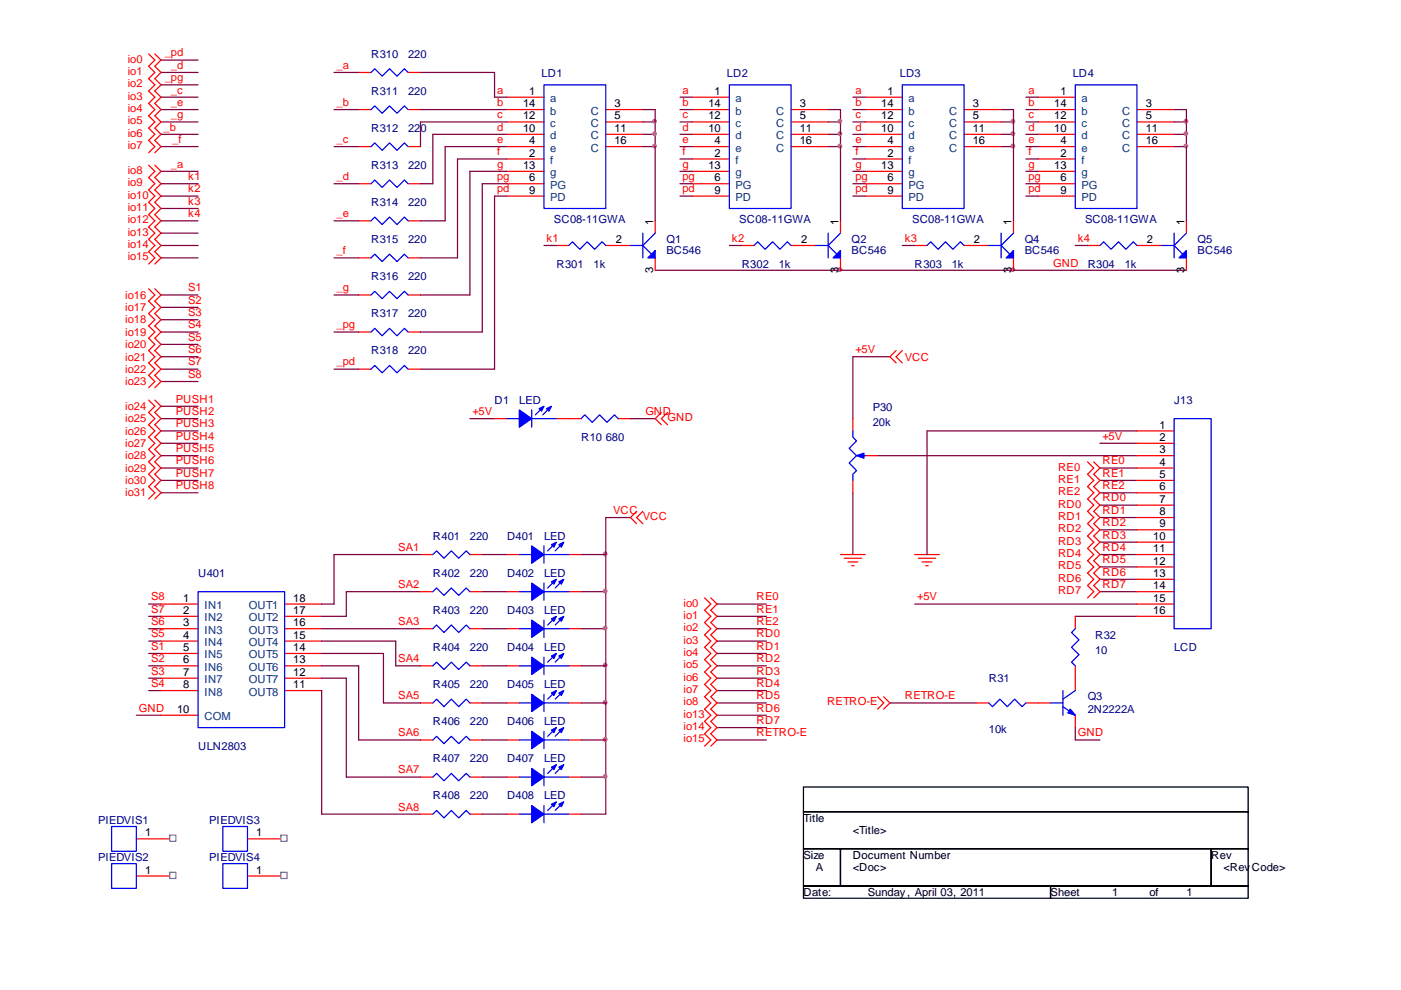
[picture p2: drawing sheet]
<svg xmlns="http://www.w3.org/2000/svg" width="297mm" height="210mm" viewBox="0 0 297 210" stroke-linecap="round" stroke-linejoin="round" font-family="sans-serif">
<g fill="none" stroke="#800040" stroke-width=".26">
<path d="M34.1 15.4h7.9M34.1 12.7h7.9M34.1 18h7.9M70.8 15.4h5.2M89.2 15.4h15.7v5.2h2.6M34.1 25.9h7.9M34.1 28.5h7.9M34.1 36.3h7.9M34.1 20.6h7.9M34.1 31.1h7.9M34.1 23.2h7.9M34.1 39h7.9"/>
<path d="M70.8 39h5.2M70.8 23.2h5.2M70.8 31.1h5.2M89.2 23.2h18.3M99.6 36.3h7.9M102.3 39h5.2M107.5 25.9h-18.3v5.2M107.5 28.5h-15.7v10.5h-2.6M107.5 31.1h-13.1v15.7h-5.2M107.5 33.7h-10.5v21h-7.8M136.3 23.2h2.6v2.7M136.3 31.1h2.6"/>
<path d="M136.3 28.5h2.6M136.3 25.9h2.6M138.9 25.9v2.6M138.9 28.5v2.6M138.9 31.1v15.7M144.2 25.9h2.6M144.2 23.2h2.6M144.2 20.6h2.6M144.2 33.7h2.6M144.2 31.1h2.6M144.2 28.5h2.6M144.2 39h2.6"/>
<path d="M144.2 36.3h2.6M175.6 28.5h2.6M175.6 25.9h2.6M175.6 23.2h2.6v2.7M175.6 31.1h2.6M178.2 28.5v2.6M178.2 25.9v2.6M178.2 31.1v15.7M180.8 23.2h2.6M180.8 20.6h2.6M180.8 31.1h2.6M180.8 28.5h2.6"/>
<path d="M180.8 25.9h2.6M180.8 36.3h2.6M180.8 33.7h2.6M180.8 39h2.6M212.3 23.2h2.6v2.7M212.3 31.1h2.6M212.3 28.5h2.6M212.3 25.9h2.6M214.9 28.5v2.6M214.9 25.9v2.6M214.9 31.1v15.7M217.5 20.6h2.6"/>
<path d="M217.5 28.5h2.6M217.5 25.9h2.6M217.5 23.2h2.6M217.5 33.7h2.6M217.5 31.1h2.6M217.5 39h2.6M217.5 36.3h2.6M248.9 31.1h2.6M248.9 28.5h2.6M248.9 25.9h2.6M248.9 23.2h2.6v2.7M251.5 25.9v2.6"/>
<path d="M251.5 28.5v2.6M251.5 31.1v15.7M34.1 46.8h7.9M34.1 44.2h7.9M34.1 41.6h7.9M34.1 54.7h7.9M34.1 52.1h7.9M34.1 49.4h7.9M70.8 46.8h5.2M70.8 54.7h5.2M107.5 41.6h-2.6v36.7h-15.7M115.3 52.1h2.7"/>
<path d="M138.9 57.3h112.6M144.2 41.6h2.6M154.6 52.1h2.6M180.8 41.6h2.6M191.3 52.1h2.6M217.5 41.6h2.6M228 52.1h2.6M34.1 78.3h7.9M34.1 67.8h7.9M34.1 65.2h7.9M34.1 62.6h7.9M34.1 75.7h7.9"/>
<path d="M34.1 73h7.9M34.1 70.4h7.9M70.8 62.6h5.2M70.8 70.4h5.2M70.8 78.3h5.2M34.1 80.9h7.9M34.1 86.2h7.9M34.1 94h7.9M34.1 91.4h7.9M34.1 88.8h7.9M34.1 99.3h7.9M34.1 96.6h7.9"/>
<path d="M99.6 88.8h5.3M133.7 88.8h5.2M34.1 101.9h7.9M34.1 104.5h7.9M128.4 117.6v7.9M31.5 138.6h2.6M28.9 151.7h5.2M31.5 143.8h2.6M128.4 157v7.8h-5.2M152 143.8h10.5M152 146.5h10.5M152 149.1h10.5"/>
<path d="M152 151.7h10.5M152 157h10.5M152 154.3h10.5M73.4 164.8h15.8M102.3 164.8h5.2"/>
</g>
<g fill="none" stroke="#f00" stroke-width=".26">
<path d="M31.5 11.4l1.3 1.3-1.3 1.4 1.3 1.3-1.3 1.3 1.3 1.3-1.3 1.3 1.3 1.3-1.3 1.3 1.3 1.3-1.3 1.4 1.3 1.3-1.3 1.3 1.3 1.3-1.3 1.3 1.3 1.3-1.3 1.3M32.8 11.4l1.3 1.3-1.3 1.4 1.3 1.3-1.3 1.3 1.3 1.3-1.3 1.3 1.3 1.3-1.3 1.3 1.3 1.3-1.3 1.4 1.3 1.3-1.3 1.3 1.3 1.3-1.3 1.3 1.3 1.3-1.3 1.3M76 15.4h2.7M86.5 15.4h2.7M31.5 35l1.3 1.3-1.3 1.4 1.3 1.3-1.3 1.3 1.3 1.3-1.3 1.3 1.3 1.3-1.3 1.3 1.3 1.3-1.3 1.4 1.3 1.2-1.3 1.4 1.3 1.3-1.3 1.3 1.3 1.3-1.3 1.3M32.8 35l1.3 1.3-1.3 1.4 1.3 1.3-1.3 1.3 1.3 1.3-1.3 1.3 1.3 1.3-1.3 1.3 1.3 1.3-1.3 1.4 1.3 1.2-1.3 1.4 1.3 1.3-1.3 1.3 1.3 1.3-1.3 1.3M76 23.2h2.7M76 31.1h2.7M76 39h2.7M86.5 23.2h2.7M86.5 31.1h2.7M86.5 39h2.7"/>
<path d="M107.5 23.2h7.8M107.5 31.1h7.8M107.5 39h7.8M107.5 20.6h7.8M107.5 25.9h7.8M107.5 28.5h7.8M107.5 33.7h7.8M107.5 36.3h7.8M128.4 23.2h7.9M128.4 31.1h7.9M128.4 25.9h7.9M128.4 28.5h7.9"/>
<path d="M146.8 23.2h7.8M146.8 31.1h7.8M146.8 39h7.8M146.8 20.6h7.8M146.8 25.9h7.8M146.8 28.5h7.8M146.8 33.7h7.8M146.8 36.3h7.8M167.7 23.2h7.9M167.7 31.1h7.9M167.7 25.9h7.9M167.7 28.5h7.9"/>
<path d="M183.4 23.2h7.9M183.4 31.1h7.9M183.4 39h7.9M183.4 20.6h7.9M183.4 25.9h7.9M183.4 28.5h7.9M183.4 33.7h7.9M183.4 36.3h7.9M204.4 23.2h7.9M204.4 31.1h7.9M204.4 25.9h7.9M204.4 28.5h7.9"/>
<path d="M220.1 23.2h7.9M220.1 31.1h7.9M220.1 39h7.9M220.1 20.6h7.9M220.1 25.9h7.9M220.1 28.5h7.9M220.1 33.7h7.9M220.1 36.3h7.9M241.1 23.2h7.8M241.1 31.1h7.8M241.1 25.9h7.8M241.1 28.5h7.8"/>
<path d="M76 46.8h2.7M76 54.7h2.7M86.5 46.8h2.7M86.5 54.7h2.7M107.5 41.6h7.8M118 52.1h2.6M128.4 52.1h5.3M138.9 46.8v2.6M138.9 54.7v2.6M146.8 41.6h7.8M157.2 52.1h2.7M167.7 52.1h5.3"/>
<path d="M178.2 46.8v2.6M178.2 54.7v2.6M183.4 41.6h7.9M193.9 52.1h2.7M204.4 52.1h5.2M214.9 46.8v2.6M214.9 54.7v2.6M220.1 41.6h7.9M230.6 52.1h2.6M241.1 52.1h5.2M251.5 46.8v2.6M251.5 54.7v2.6"/>
<path d="M31.5 61.3l1.3 1.3-1.3 1.3 1.3 1.3-1.3 1.3 1.3 1.3-1.3 1.3 1.3 1.3-1.3 1.3 1.3 1.3-1.3 1.4 1.3 1.3-1.3 1.3 1.3 1.3-1.3 1.3 1.3 1.3-1.3 1.3M32.8 61.3l1.3 1.3-1.3 1.3 1.3 1.3-1.3 1.3 1.3 1.3-1.3 1.3 1.3 1.3-1.3 1.3 1.3 1.3-1.3 1.4 1.3 1.3-1.3 1.3 1.3 1.3-1.3 1.3 1.3 1.3-1.3 1.3M76 62.6h2.7M76 70.4h2.7M76 78.3h2.7M86.5 62.6h2.7M86.5 70.4h2.7M86.5 78.3h2.7M31.5 84.9l1.3 1.3-1.3 1.3 1.3 1.3-1.3 1.3 1.3 1.3-1.3 1.3 1.3 1.3-1.3 1.3 1.3 1.3-1.3 1.4 1.3 1.3-1.3 1.3 1.3 1.3-1.3 1.3 1.3 1.3-1.3 1.3M32.8 84.9l1.3 1.3-1.3 1.3 1.3 1.3-1.3 1.3 1.3 1.3-1.3 1.3 1.3 1.3-1.3 1.3 1.3 1.3-1.3 1.4 1.3 1.3-1.3 1.3 1.3 1.3-1.3 1.3 1.3 1.3-1.3 1.3M104.9 88.8h2.6M118 88.8h5.2"/>
<path d="M131.1 88.8h2.6M34.1 128.1h7.9M34.1 130.7h7.9M34.1 133.3h7.9M34.1 136h7.9M34.1 138.6h7.9M60.3 128.1h7.9M60.3 130.7h7.9M60.3 133.3h7.9M60.3 136h7.9M60.3 138.6h7.9M149.4 126.8l1.3 1.3-1.3 1.3 1.3 1.3-1.3 1.3 1.3 1.3-1.3 1.4 1.3 1.3-1.3 1.3 1.3 1.3-1.3 1.3 1.3 1.3-1.3 1.3 1.3 1.3-1.3 1.4 1.3 1.3-1.3 1.3 1.3 1.3-1.3 1.3 1.3 1.3-1.3 1.3 1.3 1.3-1.3 1.3 1.3 1.4-1.3 1.3"/>
<path d="M150.7 126.8l1.3 1.3-1.3 1.3 1.3 1.3-1.3 1.3 1.3 1.3-1.3 1.4 1.3 1.3-1.3 1.3 1.3 1.3-1.3 1.3 1.3 1.3-1.3 1.3 1.3 1.3-1.3 1.4 1.3 1.3-1.3 1.3 1.3 1.3-1.3 1.3 1.3 1.3-1.3 1.3 1.3 1.3-1.3 1.3 1.3 1.4-1.3 1.3M34.1 151.7h7.9M34.1 141.2h7.9M34.1 143.8h7.9M34.1 146.5h7.9M60.3 141.2h7.9M60.3 143.8h7.9M60.3 146.5h7.9M28.9 177.9h7.9M89.2 164.8h2.6M99.6 164.8h2.7M107.5 164.8h2.6"/>
<path d="M120.6 164.8h2.6"/>
</g>
<g fill="none" stroke="#00f" stroke-width=".26">
<path d="M78.7 15.4l.8-.8 1.5 1.6 1.6-1.6 1.6 1.6 1.5-1.6 .8 .8M115.3 18h13.1v26.2h-13.1zM154.6 18h13.1v26.2h-13.1zM191.3 18h13.1v26.2h-13.1zM228 18h13.1v26.2h-13.1zM78.7 23.2l.8-.7 1.5 1.5 1.6-1.5 1.6 1.5 1.5-1.5 .8 .7M78.7 31.1l.8-.8 1.5 1.6 1.6-1.6 1.6 1.6 1.5-1.6 .8 .8M78.7 39l.8-.8 1.5 1.6 1.6-1.6 1.6 1.6 1.5-1.6 .8 .8M78.7 46.8l.8-.8 1.5 1.6 1.6-1.6 1.6 1.6 1.5-1.6 .8 .8M78.7 54.7l.8-.8 1.5 1.6 1.6-1.6 1.6 1.6 1.5-1.6 .8 .8M120.6 52.1l.8-.8 1.5 1.6 1.6-1.6 1.6 1.6 1.6-1.6 .7 .8M133.7 52.1h2.6"/>
<path d="M136.3 49.4v5.3M138.9 49.4l-2.6 2.7 1.8 1.8M159.9 52.1l.8-.8 1.5 1.6 1.6-1.6 1.6 1.6 1.5-1.6 .8 .8M173 52.1h2.6M175.6 49.4v5.3M178.2 49.4l-2.6 2.7 1.8 1.8M196.6 52.1l.7-.8 1.6 1.6 1.6-1.6 1.5 1.6 1.6-1.6 .8 .8M209.6 52.1h2.7M212.3 49.4v5.3M214.9 49.4l-2.6 2.7 1.8 1.8M233.2 52.1l.8-.8 1.6 1.6 1.5-1.6 1.6 1.6 1.6-1.6 .8 .8M246.3 52.1h2.6"/>
<path d="M248.9 49.4v5.3M251.5 49.4l-2.6 2.7 1.9 1.8M78.7 62.6l.8-.8 1.5 1.6 1.6-1.6 1.6 1.6 1.5-1.6 .8 .8M78.7 70.4l.8-.8 1.5 1.6 1.6-1.6 1.6 1.6 1.5-1.6 .8 .8M78.7 78.3l.8-.8 1.5 1.6 1.6-1.6 1.6 1.6 1.5-1.6 .8 .8M107.5 88.8h2.6M112.7 87v3.6M112.7 88.8h5.3M115.1 86.4l-1.6 1.6M116.6 86.4l-1.5 1.6M123.2 88.8l.8-.8 1.6 1.6 1.5-1.6 1.6 1.6 1.6-1.6 .8 .8M42 125.5h18.3v28.8h-18.3z"/>
<path d="M91.8 164.8l.8-.8 1.5 1.6 1.6-1.6 1.6 1.6 1.5-1.6 .8 .8M110.1 164.8h2.6M115.3 163v3.7M115.3 164.8h5.3M117.7 162.5l-1.6 1.5M119.3 162.5l-1.6 1.5"/>
</g>
<path d="M170.3 166.9h94.3v5.3h-94.3zM170.3 172.2h94.3v7.8h-94.3zM170.3 180h7.9v7.9h-7.9zM170.3 187.9h52.4v2.6h-52.4zM178.2 180h78.6v7.9h-78.6zM222.7 187.9h41.9v2.6h-41.9zM256.8 180h7.8v7.9h-7.8z" fill="none" stroke="#000" stroke-width=".26"/>
<g fill="#00f" stroke="#00f" stroke-width=".26">
<path d="M110.1 87l2.6 1.8-2.6 1.8z" fill-rule="evenodd"/>
<path d="M115.9 86.7l1-.5-.5 1z" fill-rule="evenodd"/>
<path d="M114.3 86.7l1-.5-.5 1z" fill-rule="evenodd"/>
<path d="M138.1 53.9l.8-.8v1.6h-1.6z" fill-rule="evenodd"/>
<path d="M177.4 53.9l.8-.8v1.6h-1.6z" fill-rule="evenodd"/>
<path d="M214.1 53.9l.8-.8v1.6h-1.6z" fill-rule="evenodd"/>
<path d="M250.8 53.9l.7-.8v1.6h-1.5z" fill-rule="evenodd"/>
<path d="M112.7 163l2.6 1.8-2.6 1.9z" fill-rule="evenodd"/>
<path d="M118.5 162.7l1-.5-.5 1z" fill-rule="evenodd"/>
<path d="M116.9 162.7l1.1-.5-.6 1z" fill-rule="evenodd"/>
</g>
<g fill="#f0f" stroke="#f0f" stroke-width=".26">
<circle cx="214.7" cy="31" r=".39"/>
<circle cx="214.7" cy="28.4" r=".39"/>
<circle cx="214.7" cy="25.7" r=".39"/>
<circle cx="251.4" cy="25.7" r=".39"/>
<circle cx="251.4" cy="31" r=".39"/>
<circle cx="251.4" cy="28.4" r=".39"/>
<circle cx="178.1" cy="31" r=".39"/>
<circle cx="178.1" cy="28.4" r=".39"/>
<circle cx="178.1" cy="25.7" r=".39"/>
<circle cx="138.8" cy="25.7" r=".39"/>
<circle cx="138.8" cy="31" r=".39"/>
<circle cx="138.8" cy="28.4" r=".39"/>
<circle cx="178.1" cy="57.2" r=".39"/>
<circle cx="214.7" cy="57.2" r=".39"/>
<circle cx="128.3" cy="117.5" r=".39"/>
</g>
<path d="M36 177.1h1.3v1.4h-1.3z" fill-rule="evenodd" fill="#fff" stroke="#808080" stroke-width=".26"/>
<path d="M23.7 175.3h5.2v5.3h-5.2z" fill="none" stroke="#00f" stroke-width=".26"/>
<path d="M52.5 177.9h7.8" fill="none" stroke="#f00" stroke-width=".26"/>
<path d="M59.5 177.1h1.4v1.4h-1.4z" fill-rule="evenodd" fill="#fff" stroke="#808080" stroke-width=".26"/>
<path d="M47.2 175.3h5.3v5.3h-5.3z" fill="none" stroke="#00f" stroke-width=".26"/>
<path d="M31.5 133.3h2.6" fill="none" stroke="#800040" stroke-width=".26"/>
<path d="M28.9 185.8h7.9" fill="none" stroke="#f00" stroke-width=".26"/>
<path d="M36 185h1.3v1.3h-1.3z" fill-rule="evenodd" fill="#fff" stroke="#808080" stroke-width=".26"/>
<path d="M23.7 183.2h5.2v5.2h-5.2z" fill="none" stroke="#00f" stroke-width=".26"/>
<path d="M52.5 185.8h7.8" fill="none" stroke="#f00" stroke-width=".26"/>
<path d="M59.5 185h1.4v1.3h-1.4z" fill-rule="evenodd" fill="#fff" stroke="#808080" stroke-width=".26"/>
<g fill="none" stroke="#00f" stroke-width=".26">
<path d="M180.8 91.4v1.3l.8 .8-1.6 1.6 1.6 1.5-1.6 1.6 1.6 1.6-.8 .8v1.3M182.9 96.6h.5M248.9 88.8h7.9v44.5h-7.9zM91.8 117.6l.8-.8 1.5 1.6 1.6-1.6 1.6 1.6 1.5-1.6 .8 .8M110.1 117.6h2.6M115.3 115.8v3.7M115.3 117.6h5.3M117.7 115.3l-1.6 1.5M119.3 115.3l-1.6 1.5M91.8 125.5l.8-.8 1.5 1.6 1.6-1.6 1.6 1.6 1.5-1.6 .8 .8M91.8 133.3l.8-.7 1.5 1.6 1.6-1.6 1.6 1.6 1.5-1.6 .8 .7M110.1 125.5h2.6"/>
<path d="M110.1 133.3h2.6M115.3 123.7v3.6M115.3 125.5h5.3M115.3 131.5v3.7M115.3 133.3h5.3M115.3 139.4v3.7M117.7 123.1l-1.6 1.6M117.7 131l-1.6 1.6M117.7 138.9l-1.6 1.5M119.3 123.1l-1.6 1.6M119.3 131l-1.6 1.6M119.3 138.9l-1.6 1.5"/>
<path d="M228 133.4l-.8 .8 1.6 1.5-1.6 1.6 1.6 1.6-1.6 1.5 .8 .8M91.8 141.2l.8-.8 1.5 1.6 1.6-1.6 1.6 1.6 1.5-1.6 .8 .8M91.8 149.1l.8-.8 1.5 1.6 1.6-1.6 1.6 1.6 1.5-1.6 .8 .8M91.8 157l.8-.8 1.5 1.5 1.6-1.5 1.6 1.5 1.5-1.5 .8 .8M110.1 141.2h2.6M110.1 149.1h2.6M110.1 157h2.6M115.3 141.2h5.3M115.3 147.3v3.6M115.3 149.1h5.3M115.3 155.1v3.7M115.3 157h5.3"/>
<path d="M117.7 146.7l-1.6 1.6M117.7 154.6l-1.6 1.6M119.3 146.7l-1.6 1.6M119.3 154.6l-1.6 1.6M209.6 149.1l.8 .8 1.6-1.6 1.6 1.6 1.5-1.6 1.6 1.6 .8-.8M222.7 149.1h2.7M225.4 149.9l2.6 1.8M225.4 146.5v5.2M228 146.5l-2.6 1.8M91.8 172.7l.8-.8 1.5 1.6 1.6-1.6 1.6 1.6 1.5-1.6 .8 .8M110.1 172.7h2.6M115.3 170.9v3.6"/>
<path d="M115.3 172.7h5.3M117.7 170.3l-1.6 1.6M119.3 170.3l-1.6 1.6M47.2 183.2h5.3v5.2h-5.3z"/>
</g>
<g fill="none" stroke="#f00" stroke-width=".26">
<path d="M190 74.4l-1.3 1.3 1.3 1.3M191.3 74.4l-1.3 1.3 1.3 1.3M140.2 87.5l-1.3 1.3 1.3 1.3M141.5 87.5l-1.3 1.3 1.3 1.3M180.8 88.8v2.6M183.4 96.6h2.7M230.6 98l1.3 1.3-1.3 1.3 1.3 1.3-1.3 1.3 1.3 1.3-1.3 1.3 1.3 1.3-1.3 1.4 1.3 1.3-1.3 1.3 1.3 1.3-1.3 1.3 1.3 1.3-1.3 1.3 1.3 1.3-1.3 1.3 1.3 1.3-1.3 1.4 1.3 1.3-1.3 1.3 1.3 1.3-1.3 1.3M231.9 98l1.3 1.3-1.3 1.3 1.3 1.3-1.3 1.3 1.3 1.3-1.3 1.3 1.3 1.3-1.3 1.4 1.3 1.3-1.3 1.3 1.3 1.3-1.3 1.3 1.3 1.3-1.3 1.3 1.3 1.3-1.3 1.3 1.3 1.3-1.3 1.4 1.3 1.3-1.3 1.3 1.3 1.3-1.3 1.3M241.1 91.4h7.8M241.1 94h7.8M241.1 96.6h7.8M241.1 99.3h7.8"/>
<path d="M89.2 117.6h2.6M99.6 117.6h2.7M107.5 117.6h2.6M120.6 117.6h2.6M135 108.5l-1.3 1.3 1.3 1.3M136.3 108.5l-1.3 1.3 1.3 1.3M178.2 117.6h5.2M179 118.4h3.7M179.8 119.2h2.1M180.6 120h.5M180.8 101.9v2.6M193.9 117.6h5.3"/>
<path d="M194.7 118.4h3.7M195.5 119.2h2.1M196.3 120h.5M241.1 117.6h7.8M241.1 101.9h7.8M241.1 104.5h7.8M241.1 107.1h7.8M241.1 109.8h7.8M241.1 112.4h7.8M241.1 115h7.8M89.2 125.5h2.6M89.2 133.3h2.6"/>
<path d="M99.6 125.5h2.7M99.6 133.3h2.7M107.5 125.5h2.6M107.5 133.3h2.6M120.6 125.5h2.6M120.6 133.3h2.6M228 130.7v2.6M241.1 125.5h7.8M241.1 120.2h7.8M241.1 122.9h7.8M241.1 128.1h7.8M241.1 130.7h7.8"/>
<path d="M89.2 141.2h2.6M89.2 149.1h2.6M89.2 157h2.6M99.6 141.2h2.7M99.6 149.1h2.7M99.6 157h2.7M107.5 141.2h2.6M107.5 149.1h2.6M107.5 157h2.6M120.6 141.2h2.6M120.6 149.1h2.6M120.6 157h2.6"/>
<path d="M186.1 147.8l1.3 1.3-1.3 1.3M187.4 147.8l1.3 1.3-1.3 1.3M207 149.1h2.6M217.5 149.1h5.2M228 141.2v5.3M228 151.7v2.6M89.2 172.7h2.6M99.6 172.7h2.7M107.5 172.7h2.6M120.6 172.7h2.6"/>
</g>
<g fill="#00f" stroke="#00f" stroke-width=".26">
<path d="M112.7 115.8l2.6 1.8-2.6 1.9z" fill-rule="evenodd"/>
<path d="M118.5 115.5l1-.5-.5 1.1z" fill-rule="evenodd"/>
<path d="M116.9 115.5l1.1-.5-.6 1.1z" fill-rule="evenodd"/>
<path d="M112.7 123.7l2.6 1.8-2.6 1.8z" fill-rule="evenodd"/>
<path d="M118.5 123.4l1-.5-.5 1z" fill-rule="evenodd"/>
<path d="M116.9 123.4l1.1-.5-.6 1z" fill-rule="evenodd"/>
<path d="M112.7 170.9l2.6 1.8-2.6 1.8z" fill-rule="evenodd"/>
<path d="M118.5 170.6l1-.5-.5 1z" fill-rule="evenodd"/>
<path d="M116.9 170.6l1.1-.5-.6 1z" fill-rule="evenodd"/>
<path d="M112.7 131.5l2.6 1.8-2.6 1.9z" fill-rule="evenodd"/>
<path d="M118.5 131.3l1-.6-.5 1.1z" fill-rule="evenodd"/>
<path d="M116.9 131.3l1.1-.6-.6 1.1z" fill-rule="evenodd"/>
<path d="M112.7 139.4l2.6 1.8-2.6 1.9z" fill-rule="evenodd"/>
<path d="M118.5 139.1l1-.5-.5 1.1z" fill-rule="evenodd"/>
<path d="M116.9 139.1l1.1-.5-.6 1.1z" fill-rule="evenodd"/>
<path d="M112.7 147.3l2.6 1.8-2.6 1.8z" fill-rule="evenodd"/>
<path d="M118.5 147l1-.5-.5 1z" fill-rule="evenodd"/>
<path d="M116.9 147l1.1-.5-.6 1z" fill-rule="evenodd"/>
<path d="M112.7 155.1l2.6 1.9-2.6 1.8z" fill-rule="evenodd"/>
<path d="M118.5 154.9l1-.6-.5 1.1z" fill-rule="evenodd"/>
<path d="M116.9 154.9l1.1-.6-.6 1.1z" fill-rule="evenodd"/>
<path d="M226.9 150.4l1.1 1.3-1.6-.5z" fill-rule="evenodd"/>
<path d="M181.6 96.6l1.6-.5v1.1z" fill-rule="evenodd"/>
</g>
<g fill="none" stroke="#800040" stroke-width=".26">
<path d="M99.6 36.3v26.3h-10.4M102.3 39v31.4h-13.1M188.7 75.7h-7.9v13.1M186.1 96.6h55M233.2 94h7.9M233.2 99.3h7.9M241.1 91.4h-44.5v26.2M89.2 117.6h-18.4v10.5h-2.6M102.3 117.6h5.2M133.7 109.8h-5.3v7.8h-5.2M180.8 104.5v13.1M233.2 115h7.9"/>
<path d="M233.2 117.6h7.9M233.2 107.1h7.9M233.2 109.8h7.9M233.2 112.4h7.9M233.2 101.9h7.9M233.2 104.5h7.9M31.5 130.7h2.6M31.5 136h2.6M31.5 128.1h2.6M68.2 133.3h21M68.2 138.6h13.1v10.5h7.9M68.2 136h15.7v5.2h5.3"/>
<path d="M89.2 125.5h-15.8v5.2h-5.2M102.3 133.3h5.2M102.3 125.5h5.2M123.2 125.5h5.2v7.8M123.2 133.3h5.2M128.4 133.4v7.8M152 128.1h10.5M152 130.7h10.5M152 138.6h10.5M152 136h10.5M152 133.3h10.5M193.9 128.1h47.2"/>
<path d="M228 130.7h13.1M233.2 125.5h7.9M233.2 122.9h7.9M233.2 120.2h7.9M31.5 146.5h2.6M31.5 141.2h2.6M68.2 146.5v26.2h21M68.2 143.8h5.2v21M68.2 141.2h7.8v15.8h13.2M102.3 141.2h5.2M102.3 149.1h5.2M102.3 157h5.2"/>
<path d="M123.2 141.2h5.2M123.2 149.1h5.2M128.4 141.2v7.9M128.4 149.1v7.9h-5.2M152 141.2h10.5M188.7 149.1h18.3M228 154.3v2.7h5.2M102.3 172.7h5.2M128.4 164.8v7.9h-5.2"/>
</g>
<g fill="#f0f" stroke="#f0f" stroke-width=".26">
<circle cx="128.3" cy="164.7" r=".39"/>
<circle cx="128.3" cy="149" r=".39"/>
<circle cx="128.3" cy="141.1" r=".39"/>
<circle cx="128.3" cy="125.4" r=".39"/>
<circle cx="128.3" cy="133.2" r=".39"/>
<circle cx="128.3" cy="156.8" r=".39"/>
</g>
<g font-size="2.4" fill="#f00">
<text x="34.9" y="12">_pd</text>
<text x="27.1" y="15.9">io1</text>
<text x="27.1" y="13.3">io0</text>
<text x="34.9" y="17.2">_pg</text>
<text x="36.3" y="14.6">_d</text>
<text x="71.3" y="14.6">_a</text>
<text x="27.1" y="21.1">io3</text>
<text x="27.1" y="18.5">io2</text>
<text x="27.1" y="23.8">io4</text>
<text x="36.3" y="19.8">_c</text>
<text x="36.3" y="22.5">_e</text>
<text x="71.3" y="22.5">_b</text>
<text x="105.4" y="22.5">b</text>
<text x="105.4" y="19.8">a</text>
<text x="144.7" y="22.5">b</text>
<text x="144.7" y="19.8">a</text>
<text x="181.4" y="22.5">b</text>
<text x="181.4" y="19.8">a</text>
<text x="218" y="19.8">a</text>
<text x="218" y="22.5">b</text>
<text x="27.1" y="26.4">io5</text>
<text x="27.1" y="29">io6</text>
<text x="34.7" y="27.7">_b</text>
<text x="36.3" y="25.1">_g</text>
<text x="105.4" y="27.7">d</text>
<text x="105.4" y="25.1">c</text>
<text x="144.7" y="25.1">c</text>
<text x="144.7" y="27.7">d</text>
<text x="181.4" y="27.7">d</text>
<text x="181.4" y="25.1">c</text>
<text x="218" y="27.7">d</text>
<text x="218" y="25.1">c</text>
<text x="27.1" y="31.6">io7</text>
<text x="36.3" y="35.6">_a</text>
<text x="36.5" y="30.3">_f</text>
<text x="71.3" y="30.3">_c</text>
<text x="105.4" y="30.3">e</text>
<text x="105.4" y="35.6">g</text>
<text x="105.4" y="32.9">f</text>
<text x="144.7" y="32.9">f</text>
<text x="144.7" y="30.3">e</text>
<text x="144.7" y="35.6">g</text>
<text x="181.4" y="30.3">e</text>
<text x="181.4" y="35.6">g</text>
<text x="181.4" y="32.9">f</text>
<text x="218" y="32.9">f</text>
<text x="218" y="30.3">e</text>
<text x="218" y="35.6">g</text>
<text x="27.1" y="39.5">io9</text>
<text x="27.1" y="36.9">io8</text>
<text x="39.9" y="38.2">k1</text>
<text x="39.9" y="40.8">k2</text>
<text x="71.3" y="38.2">_d</text>
<text x="105.4" y="40.8">pd</text>
<text x="105.4" y="38.2">pg</text>
<text x="144.7" y="38.2">pg</text>
<text x="144.7" y="40.8">pd</text>
<text x="181.4" y="40.8">pd</text>
<text x="181.4" y="38.2">pg</text>
<text x="218" y="40.8">pd</text>
<text x="218" y="38.2">pg</text>
<text x="27.1" y="44.7">io11</text>
<text x="27.1" y="42.1">io10</text>
<text x="27.1" y="47.4">io12</text>
<text x="39.9" y="46.1">k4</text>
<text x="39.9" y="43.4">k3</text>
<text x="71.3" y="46.1">_e</text>
<text x="27.1" y="50">io13</text>
<text x="27.1" y="52.6">io14</text>
<text x="71.3" y="53.9">_f</text>
<text x="115.9" y="51.3">k1</text>
<text x="155.2" y="51.3">k2</text>
<text x="191.8" y="51.3">k3</text>
<text x="228.5" y="51.3">k4</text>
<text x="27.1" y="55.2">io15</text>
<text x="223.3" y="56.5">GND</text>
<text x="26.6" y="66">io17</text>
<text x="26.6" y="63.4">io16</text>
<text x="39.9" y="64.4">S2</text>
<text x="39.9" y="61.8">S1</text>
<text x="71.3" y="61.8">_g</text>
<text x="26.6" y="71.2">io19</text>
<text x="26.6" y="68.6">io18</text>
<text x="39.9" y="67">S3</text>
<text x="39.9" y="69.7">S4</text>
<text x="71.3" y="69.7">_pg</text>
<text x="26.6" y="76.5">io21</text>
<text x="26.6" y="73.9">io20</text>
<text x="39.9" y="77.5">S7</text>
<text x="39.9" y="74.9">S6</text>
<text x="39.9" y="72.3">S5</text>
<text x="71.3" y="77.5">_pd</text>
<text x="181.4" y="74.9">+5V</text>
<text x="191.8" y="76.5">VCC</text>
<text x="26.6" y="81.7">io23</text>
<text x="26.6" y="79.1">io22</text>
<text x="39.9" y="80.1">S8</text>
<text x="26.6" y="89.6">io25</text>
<text x="26.6" y="87">io24</text>
<text x="37.3" y="85.4">PUSH1</text>
<text x="37.3" y="88">PUSH2</text>
<text x="100.2" y="88">+5V</text>
<text x="136.8" y="88">GND</text>
<text x="141.5" y="89.3">GND</text>
<text x="26.6" y="94.8">io27</text>
<text x="26.6" y="92.2">io26</text>
<text x="37.3" y="93.3">PUSH4</text>
<text x="37.3" y="90.6">PUSH3</text>
<text x="37.3" y="95.9">PUSH5</text>
<text x="233.7" y="93.3">+5V</text>
<text x="26.6" y="100.1">io29</text>
<text x="26.6" y="97.5">io28</text>
<text x="37.3" y="98.5">PUSH6</text>
<text x="37.3" y="101.1">PUSH7</text>
<text x="224.3" y="99.8">RE0</text>
<text x="233.7" y="101.1">RE1</text>
<text x="233.7" y="98.5">RE0</text>
<text x="26.6" y="105.3">io31</text>
<text x="26.6" y="102.7">io30</text>
<text x="37.3" y="103.7">PUSH8</text>
<text x="224.3" y="105.1">RE2</text>
<text x="224.3" y="107.7">RD0</text>
<text x="224.3" y="102.4">RE1</text>
<text x="233.7" y="106.4">RD0</text>
<text x="233.7" y="103.7">RE2</text>
<text x="130" y="109">VCC</text>
<text x="136.3" y="110.3">VCC</text>
<text x="224.3" y="110.3">RD1</text>
<text x="224.3" y="112.9">RD2</text>
<text x="233.7" y="109">RD1</text>
<text x="233.7" y="111.6">RD2</text>
<text x="84.5" y="116.8">SA1</text>
<text x="224.3" y="115.5">RD3</text>
<text x="224.3" y="118.2">RD4</text>
<text x="233.7" y="119.5">RD5</text>
<text x="233.7" y="114.2">RD3</text>
<text x="233.7" y="116.8">RD4</text>
<text x="84.5" y="124.7">SA2</text>
<text x="224.3" y="120.8">RD5</text>
<text x="224.3" y="123.4">RD6</text>
<text x="233.7" y="124.7">RD7</text>
<text x="233.7" y="122.1">RD6</text>
<text x="32.1" y="127.3">S8</text>
<text x="32.1" y="130">S7</text>
<text x="144.9" y="128.7">io0</text>
<text x="144.9" y="131.3">io1</text>
<text x="160.4" y="127.3">RE0</text>
<text x="160.4" y="130">RE1</text>
<text x="194.5" y="127.3">+5V</text>
<text x="224.3" y="126">RD7</text>
<text x="32.1" y="137.8">S1</text>
<text x="32.1" y="132.6">S6</text>
<text x="32.1" y="135.2">S5</text>
<text x="84.5" y="132.6">SA3</text>
<text x="144.9" y="133.9">io2</text>
<text x="144.9" y="136.5">io3</text>
<text x="160.4" y="132.6">RE2</text>
<text x="160.4" y="137.8">RD1</text>
<text x="160.4" y="135.2">RD0</text>
<text x="32.1" y="143.1">S3</text>
<text x="32.1" y="140.4">S2</text>
<text x="84.5" y="140.4">SA4</text>
<text x="144.9" y="139.1">io4</text>
<text x="144.9" y="141.8">io5</text>
<text x="160.4" y="143.1">RD3</text>
<text x="160.4" y="140.4">RD2</text>
<text x="32.1" y="145.7">S4</text>
<text x="84.5" y="148.3">SA5</text>
<text x="144.9" y="144.4">io6</text>
<text x="144.9" y="147">io7</text>
<text x="144.9" y="149.6">io8</text>
<text x="160.4" y="145.7">RD4</text>
<text x="160.4" y="148.3">RD5</text>
<text x="175.3" y="149.6">RETRO-E</text>
<text x="191.8" y="148.3">RETRO-E</text>
<text x="29.4" y="150.9">GND</text>
<text x="144.9" y="154.9">io14</text>
<text x="144.9" y="152.3">io13</text>
<text x="160.4" y="150.9">RD6</text>
<text x="160.4" y="153.6">RD7</text>
<text x="84.5" y="156.2">SA6</text>
<text x="144.9" y="157.5">io15</text>
<text x="160.4" y="156.2">RETRO-E</text>
<text x="228.5" y="156.2">GND</text>
<text x="84.5" y="164">SA7</text>
<text x="84.5" y="171.9">SA8</text>
</g>
<g font-size="2.4" fill="#000080">
<text x="78.7" y="12.2">R310</text>
<text x="86.5" y="12.2">220</text>
<text x="114.8" y="16.4">LD1</text>
<text x="154.1" y="16.4">LD2</text>
<text x="190.8" y="16.4">LD3</text>
<text x="227.5" y="16.4">LD4</text>
<text x="78.7" y="20.1">R311</text>
<text x="86.5" y="20.1">220</text>
<text x="78.7" y="28">R312</text>
<text x="86.5" y="28">220</text>
<text x="78.7" y="35.8">R313</text>
<text x="86.5" y="35.8">220</text>
<text x="78.7" y="43.7">R314</text>
<text x="86.5" y="43.7">220</text>
<text x="117.5" y="47.4">SC08-11GWA</text>
<text x="156.7" y="47.4">SC08-11GWA</text>
<text x="193.4" y="47.4">SC08-11GWA</text>
<text x="230.1" y="47.4">SC08-11GWA</text>
<text x="78.7" y="51.6">R315</text>
<text x="86.5" y="51.6">220</text>
<text x="141.3" y="51.6">Q1</text>
<text x="141.3" y="53.9">BC546</text>
<text x="180.6" y="51.6">Q2</text>
<text x="180.6" y="53.9">BC546</text>
<text x="217.3" y="51.6">Q4</text>
<text x="217.3" y="53.9">BC546</text>
<text x="253.9" y="51.6">Q5</text>
<text x="253.9" y="53.9">BC546</text>
<text x="78.7" y="59.4">R316</text>
<text x="86.5" y="59.4">220</text>
<text x="118" y="56.8">R301</text>
<text x="125.8" y="56.8">1k</text>
<text x="157.3" y="56.8">R302</text>
<text x="165.1" y="56.8">1k</text>
<text x="193.9" y="56.8">R303</text>
<text x="201.8" y="56.8">1k</text>
<text x="230.6" y="56.8">R304</text>
<text x="238.5" y="56.8">1k</text>
<text x="78.7" y="67.3">R317</text>
<text x="86.5" y="67.3">220</text>
<text x="78.7" y="75.2">R318</text>
<text x="86.5" y="75.2">220</text>
<text x="104.9" y="85.6">D1</text>
<text x="110.1" y="85.6">LED</text>
<text x="185" y="87.2">P30</text>
<text x="248.9" y="85.6">J13</text>
<text x="123.2" y="93.5">R10 680</text>
<text x="185" y="90.4">20k</text>
<text x="91.8" y="114.5">R401</text>
<text x="99.6" y="114.5">220</text>
<text x="107.5" y="114.5">D401</text>
<text x="115.3" y="114.5">LED</text>
<text x="42" y="122.4">U401</text>
<text x="91.8" y="122.4">R402</text>
<text x="99.6" y="122.4">220</text>
<text x="107.5" y="122.4">D402</text>
<text x="115.3" y="122.4">LED</text>
<text x="91.8" y="130.2">R403</text>
<text x="99.6" y="130.2">220</text>
<text x="107.5" y="130.2">D403</text>
<text x="115.3" y="130.2">LED</text>
<text x="232.2" y="135.5">R32</text>
<text x="91.8" y="138.1">R404</text>
<text x="99.6" y="138.1">220</text>
<text x="107.5" y="138.1">D404</text>
<text x="115.3" y="138.1">LED</text>
<text x="232.2" y="138.6">10</text>
<text x="248.9" y="138.1">LCD</text>
<text x="91.8" y="145.9">R405</text>
<text x="99.6" y="145.9">220</text>
<text x="107.5" y="145.9">D405</text>
<text x="115.3" y="145.9">LED</text>
<text x="209.7" y="144.6">R31</text>
<text x="230.6" y="148.6">Q3</text>
<text x="91.8" y="153.8">R406</text>
<text x="99.6" y="153.8">220</text>
<text x="107.5" y="153.8">D406</text>
<text x="115.3" y="153.8">LED</text>
<text x="209.7" y="155.4">10k</text>
<text x="230.6" y="151.2">2N2222A</text>
<text x="42" y="159.1">ULN2803</text>
<text x="91.8" y="161.7">R407</text>
<text x="99.6" y="161.7">220</text>
<text x="107.5" y="161.7">D407</text>
<text x="115.3" y="161.7">LED</text>
<text x="91.8" y="169.5">R408</text>
<text x="99.6" y="169.5">220</text>
<text x="107.5" y="169.5">D408</text>
<text x="115.3" y="169.5">LED</text>
<text x="20.8" y="174.8">PIEDVIS1</text>
<text x="44.4" y="174.8">PIEDVIS3</text>
<text x="20.8" y="182.7">PIEDVIS2</text>
<text x="44.4" y="182.7">PIEDVIS4</text>
</g>
<g font-size="2.4">
<text x="110.9" y="22.7">14</text>
<text x="112.2" y="20.1">1</text>
<text x="130.3" y="22.7">3</text>
<text x="150.2" y="22.7">14</text>
<text x="151.5" y="20.1">1</text>
<text x="169.6" y="22.7">3</text>
<text x="186.9" y="22.7">14</text>
<text x="188.2" y="20.1">1</text>
<text x="206.2" y="22.7">3</text>
<text x="223.5" y="22.7">14</text>
<text x="224.8" y="20.1">1</text>
<text x="242.9" y="22.7">3</text>
<text x="110.9" y="25.3">12</text>
<text x="110.9" y="28">10</text>
<text x="130.3" y="25.3">5</text>
<text x="130.3" y="28">11</text>
<text x="150.2" y="25.3">12</text>
<text x="150.2" y="28">10</text>
<text x="169.6" y="25.3">5</text>
<text x="169.6" y="28">11</text>
<text x="186.9" y="25.3">12</text>
<text x="186.9" y="28">10</text>
<text x="206.2" y="25.3">5</text>
<text x="206.2" y="28">11</text>
<text x="223.5" y="25.3">12</text>
<text x="223.5" y="28">10</text>
<text x="242.9" y="25.3">5</text>
<text x="242.9" y="28">11</text>
<text x="110.9" y="35.8">13</text>
<text x="112.2" y="30.6">4</text>
<text x="112.2" y="33.2">2</text>
<text x="130.3" y="30.6">16</text>
<text x="150.2" y="35.8">13</text>
<text x="151.5" y="30.6">4</text>
<text x="151.5" y="33.2">2</text>
<text x="169.6" y="30.6">16</text>
<text x="186.9" y="35.8">13</text>
<text x="188.2" y="30.6">4</text>
<text x="188.2" y="33.2">2</text>
<text x="206.2" y="30.6">16</text>
<text x="223.5" y="35.8">13</text>
<text x="224.8" y="30.6">4</text>
<text x="224.8" y="33.2">2</text>
<text x="242.9" y="30.6">16</text>
<text x="112.2" y="38.5">6</text>
<text x="112.2" y="41.1">9</text>
<text x="151.5" y="38.5">6</text>
<text x="151.5" y="41.1">9</text>
<text x="188.2" y="38.5">6</text>
<text x="188.2" y="41.1">9</text>
<text x="224.8" y="38.5">6</text>
<text x="224.8" y="41.1">9</text>
<text x="138.5" y="47.6" transform="rotate(-90 138.5 47.6)">1</text>
<text x="177.8" y="47.6" transform="rotate(-90 177.8 47.6)">1</text>
<text x="214.5" y="47.6" transform="rotate(-90 214.5 47.6)">1</text>
<text x="251.1" y="47.6" transform="rotate(-90 251.1 47.6)">1</text>
<text x="130.6" y="51.6">2</text>
<text x="169.8" y="51.6">2</text>
<text x="206.5" y="51.6">2</text>
<text x="243.2" y="51.6">2</text>
<text x="138.5" y="57.8" transform="rotate(-90 138.5 57.8)">3</text>
<text x="177.8" y="57.8" transform="rotate(-90 177.8 57.8)">3</text>
<text x="214.5" y="57.8" transform="rotate(-90 214.5 57.8)">3</text>
<text x="251.1" y="57.8" transform="rotate(-90 251.1 57.8)">3</text>
<text x="245.8" y="90.9">1</text>
<text x="245.8" y="93.5">2</text>
<text x="245.8" y="96.1">3</text>
<text x="245.8" y="98.8">4</text>
<text x="245.8" y="101.4">5</text>
<text x="245.8" y="104">6</text>
<text x="245.8" y="106.6">7</text>
<text x="245.8" y="109.2">8</text>
<text x="245.8" y="111.9">9</text>
<text x="244.5" y="114.5">10</text>
<text x="244.5" y="117.1">11</text>
<text x="244.5" y="119.7">12</text>
<text x="244.5" y="122.4">13</text>
<text x="244.5" y="125">14</text>
<text x="38.9" y="127.6">1</text>
<text x="38.9" y="130.2">2</text>
<text x="62.2" y="127.6">18</text>
<text x="62.2" y="130.2">17</text>
<text x="244.5" y="127.6">15</text>
<text x="244.5" y="130.2">16</text>
<text x="38.9" y="132.8">3</text>
<text x="38.9" y="135.5">4</text>
<text x="62.2" y="132.8">16</text>
<text x="62.2" y="135.5">15</text>
<text x="38.9" y="138.1">5</text>
<text x="38.9" y="140.7">6</text>
<text x="38.9" y="143.3">7</text>
<text x="62.2" y="138.1">14</text>
<text x="62.2" y="140.7">13</text>
<text x="62.2" y="143.3">12</text>
<text x="38.9" y="145.9">8</text>
<text x="62.2" y="145.9">11</text>
<text x="37.5" y="151.2">10</text>
<text x="30.8" y="177.4">1</text>
<text x="54.3" y="177.4">1</text>
<text x="170.4" y="174.3">Title</text>
<text x="180.8" y="176.9">&lt;Title&gt;</text>
<text x="30.8" y="185.3">1</text>
<text x="54.3" y="185.3">1</text>
<text x="170.4" y="182.1">Size</text>
<text x="173" y="184.8">A</text>
<text x="180.8" y="182.1">Document Number</text>
<text x="180.8" y="184.8">&lt;Doc&gt;</text>
<text x="256.8" y="182.1">Rev</text>
<text x="259.4" y="184.8">&lt;RevCode&gt;</text>
<text x="170.4" y="190">Date:</text>
<text x="184" y="190">Sunday, April 03, 2011</text>
<text x="222.8" y="190">Sheet</text>
<text x="235.8" y="190">1</text>
<text x="243.7" y="190">of</text>
<text x="251.6" y="190">1</text>
</g>
<g font-size="2.4" fill="#004080">
<text x="116.7" y="21.7">a</text>
<text x="156" y="21.7">a</text>
<text x="192.6" y="21.7">a</text>
<text x="229.3" y="21.7">a</text>
<text x="116.7" y="24.3">b</text>
<text x="116.7" y="26.9">c</text>
<text x="116.7" y="29.5">d</text>
<text x="125.3" y="24.3">C</text>
<text x="125.3" y="26.9">C</text>
<text x="125.3" y="29.5">C</text>
<text x="156" y="24.3">b</text>
<text x="156" y="26.9">c</text>
<text x="156" y="29.5">d</text>
<text x="164.6" y="24.3">C</text>
<text x="164.6" y="26.9">C</text>
<text x="164.6" y="29.5">C</text>
<text x="192.6" y="24.3">b</text>
<text x="192.6" y="26.9">c</text>
<text x="192.6" y="29.5">d</text>
<text x="201.3" y="24.3">C</text>
<text x="201.3" y="26.9">C</text>
<text x="201.3" y="29.5">C</text>
<text x="229.3" y="24.3">b</text>
<text x="229.3" y="26.9">c</text>
<text x="229.3" y="29.5">d</text>
<text x="237.9" y="24.3">C</text>
<text x="237.9" y="26.9">C</text>
<text x="237.9" y="29.5">C</text>
<text x="116.7" y="32.2">e</text>
<text x="116.7" y="34.8">f</text>
<text x="125.3" y="32.2">C</text>
<text x="156" y="32.2">e</text>
<text x="156" y="34.8">f</text>
<text x="164.6" y="32.2">C</text>
<text x="192.6" y="32.2">e</text>
<text x="192.6" y="34.8">f</text>
<text x="201.3" y="32.2">C</text>
<text x="229.3" y="32.2">e</text>
<text x="229.3" y="34.8">f</text>
<text x="237.9" y="32.2">C</text>
<text x="116.7" y="37.4">g</text>
<text x="116.7" y="40">PG</text>
<text x="156" y="37.4">g</text>
<text x="156" y="40">PG</text>
<text x="192.6" y="37.4">g</text>
<text x="192.6" y="40">PG</text>
<text x="229.3" y="37.4">g</text>
<text x="229.3" y="40">PG</text>
<text x="116.7" y="42.7">PD</text>
<text x="156" y="42.7">PD</text>
<text x="192.6" y="42.7">PD</text>
<text x="229.3" y="42.7">PD</text>
<text x="43.3" y="129.2">IN1</text>
<text x="43.3" y="131.8">IN2</text>
<text x="52.7" y="129.2">OUT1</text>
<text x="52.7" y="131.8">OUT2</text>
<text x="43.3" y="134.4">IN3</text>
<text x="43.3" y="137">IN4</text>
<text x="52.7" y="134.4">OUT3</text>
<text x="52.7" y="137">OUT4</text>
<text x="43.3" y="139.7">IN5</text>
<text x="43.3" y="142.3">IN6</text>
<text x="52.7" y="139.7">OUT5</text>
<text x="52.7" y="142.3">OUT6</text>
<text x="43.3" y="144.9">IN7</text>
<text x="43.3" y="147.5">IN8</text>
<text x="52.7" y="144.9">OUT7</text>
<text x="52.7" y="147.5">OUT8</text>
<text x="43.3" y="152.8">COM</text>
</g>
</svg>
